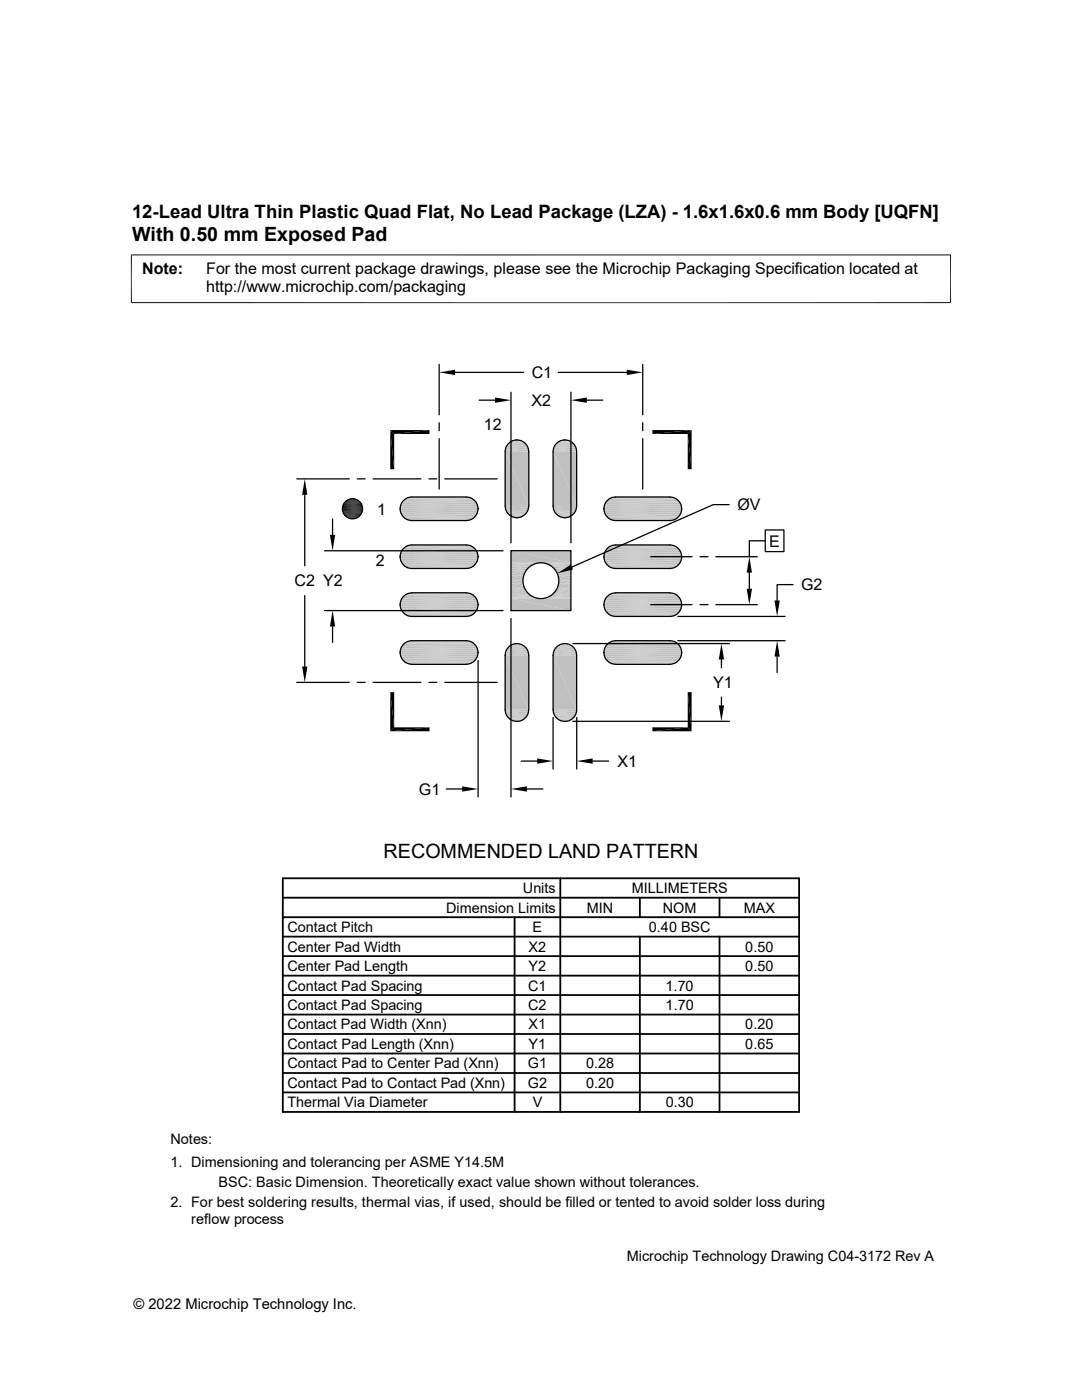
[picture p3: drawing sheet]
<svg xmlns="http://www.w3.org/2000/svg" width="216mm" height="279mm" viewBox="0 0 216 279" stroke-linecap="round" stroke-linejoin="round" font-family="sans-serif">
<g fill="#c0c0c0">
<path d="M102.7 87.8h.9z"/>
<path d="M112.3 87.8h.8z"/>
<path d="M111.9 87.9l.4-.1 1.2 .1z"/>
<path d="M112.3 87.8l1.2 .1z"/>
<path d="M102.3 87.9l.4-.1 1.2 .1z"/>
<path d="M102.7 87.8l1.2 .1z"/>
</g>
<path d="M111.5 88h2.4" fill="none" stroke="#c0c0c0" stroke-width=".2"/>
<path d="M111.9 87.9h1.6l.4 .2z" fill="#c0c0c0"/>
<path d="M102 88h2.3" fill="none" stroke="#c0c0c0" stroke-width=".2"/>
<path d="M102.3 87.9h1.6l.4 .2z" fill="#c0c0c0"/>
<path d="M80.7 99.6h13.8M101.6 88.2h3.1M111.2 88.2h3M121.3 99.6h13.9" fill="none" stroke="#c0c0c0" stroke-width=".23"/>
<path d="M101.3 88.5h3.7M110.9 88.5h3.6" fill="none" stroke="#c0c0c0" stroke-width=".28"/>
<path d="M101.1 88.8h4.1M110.7 88.8h4.1" fill="none" stroke="#c0c0c0" stroke-width=".34"/>
<path d="M100.9 89.2h4.5M110.5 89.2h4.4M80 100.5h15.2M120.6 100.5h15.3" fill="none" stroke="#c0c0c0" stroke-width=".38"/>
<path d="M100.8 89.9h4.7M100.8 89.5h4.7M110.4 89.9h4.7M110.4 89.5h4.6" fill="none" stroke="#c0c0c0" stroke-width=".4"/>
<path d="M81 99.4h13.2M81.4 99.3h12.4M81.8 99.2h11.6M121.7 99.4h13.2M122 99.3h12.5M122.4 99.2h11.7" fill="none" stroke="#c0c0c0" stroke-width=".2"/>
<path d="M80.4 99.9h14.4M121 99.9h14.5" fill="none" stroke="#c0c0c0" stroke-width=".3"/>
<path d="M80.2 100.2h14.9M120.8 100.2h14.9" fill="none" stroke="#c0c0c0" stroke-width=".32"/>
<g fill="#c0c0c0">
<path d="M110.4 90.1l4.7 10.9h-4.7z"/>
<path d="M110.4 90.1h4.7v10.9z"/>
<path d="M100.8 90.1l4.7 10.9h-4.7z"/>
<path d="M100.8 90.1h4.7v10.9z"/>
</g>
<path d="M79.8 101.3h15.6M79.8 101.7h15.6M79.9 102.1h15.5M79.9 100.9h15.5M100.8 101.6h4.7M110.4 101.6h4.6M120.5 101.7h15.5M120.5 101.3h15.5M120.5 100.9h15.5M120.5 102.1h15.5" fill="none" stroke="#c0c0c0" stroke-width=".4"/>
<path d="M100.8 101.2h4.7M110.4 101.2h4.7" fill="none" stroke="#c0c0c0" stroke-width=".42"/>
<path d="M100.9 102h4.5M110.5 102h4.4" fill="none" stroke="#c0c0c0" stroke-width=".36"/>
<path d="M80.2 102.9h14.9M101.1 102.3h4.1M110.7 102.3h4.1M120.8 102.9h14.9" fill="none" stroke="#c0c0c0" stroke-width=".34"/>
<path d="M80 102.5h15.3M120.6 102.5h15.3" fill="none" stroke="#c0c0c0" stroke-width=".38"/>
<path d="M101.3 102.6h3.7M110.9 102.6h3.6" fill="none" stroke="#c0c0c0" stroke-width=".3"/>
<path d="M101.6 102.9h3.1M111.2 102.9h3" fill="none" stroke="#c0c0c0" stroke-width=".23"/>
<path d="M111.5 103l2 .2h-1.6z" fill="#c0c0c0"/>
<path d="M111.5 103.1h2.4" fill="none" stroke="#c0c0c0" stroke-width=".2"/>
<path d="M102 103l1.9 .2h-1.6z" fill="#c0c0c0"/>
<path d="M102 103.1h2.3" fill="none" stroke="#c0c0c0" stroke-width=".2"/>
<g fill="#c0c0c0">
<path d="M102.7 103.3h.9z"/>
<path d="M112.3 103.3h.8z"/>
<path d="M111.9 103.2l1.2 .1z"/>
<path d="M111.9 103.2h1.6l-.4 .1z"/>
<path d="M102.3 103.2l1.3 .1z"/>
<path d="M102.3 103.2h1.6l-.3 .1z"/>
</g>
<path d="M80.4 109.4h14.4M80.4 103.2h14.4M121 103.2h14.5M121 109.4h14.5" fill="none" stroke="#c0c0c0" stroke-width=".28"/>
<path d="M80.7 103.5h13.8M121.3 103.5h13.9" fill="none" stroke="#c0c0c0" stroke-width=".23"/>
<path d="M81 103.7h13.2M81 109h13.2M81.4 108.8h12.4M81.4 103.8h12.4M81.8 108.8h11.6M81.8 103.9h11.6M121.7 109h13.2M121.7 103.7h13.2M122 103.8h12.5M122 108.8h12.5M122.4 108.8h11.7M122.4 103.9h11.7" fill="none" stroke="#c0c0c0" stroke-width=".2"/>
<path d="M80.7 109.2h13.8M121.3 109.2h13.9" fill="none" stroke="#c0c0c0" stroke-width=".25"/>
<path d="M80.2 109.7h14.9M120.8 109.7h14.9" fill="none" stroke="#c0c0c0" stroke-width=".34"/>
<path d="M80 110.1h15.2M80 112.1h15.3M120.6 112.1h15.3M120.6 110.1h15.3" fill="none" stroke="#c0c0c0" stroke-width=".38"/>
<path d="M79.8 110.9h15.6M79.8 111.3h15.6M79.9 111.7h15.5M79.9 110.5h15.5M120.5 111.3h15.5M120.5 110.9h15.5M120.5 110.5h15.5M120.5 111.7h15.5" fill="none" stroke="#c0c0c0" stroke-width=".4"/>
<g fill="#c0c0c0">
<path d="M102 109.9l11.9 2.4h-11.9z"/>
<path d="M102 109.9h11.9v2.4z"/>
</g>
<path d="M81 113.2h13.2M81.4 113.4h12.4M81.8 113.4h11.6M102 112.4h5.7M102 112.5h5.1M108.2 112.4h5.7M108.7 112.5h5.2M121.7 113.2h13.2M122 113.4h12.5M122.4 113.4h11.7" fill="none" stroke="#c0c0c0" stroke-width=".2"/>
<path d="M80.2 112.4h14.9M120.8 112.4h14.9" fill="none" stroke="#c0c0c0" stroke-width=".32"/>
<path d="M80.7 113h13.8M102 112.7h4.6M109.2 112.7h4.7M121.3 113h13.9" fill="none" stroke="#c0c0c0" stroke-width=".23"/>
<path d="M80.4 112.8h14.4M102 112.9h4.2M109.7 112.9h4.2M121 112.8h14.5" fill="none" stroke="#c0c0c0" stroke-width=".3"/>
<path d="M102 113.3h3.7M110.2 113.3h3.7" fill="none" stroke="#c0c0c0" stroke-width=".38"/>
<path d="M102 113.7h3.3M110.6 113.7h3.3" fill="none" stroke="#c0c0c0" stroke-width=".4"/>
<g fill="#c0c0c0">
<path d="M110.9 113.9l3 .4h-2.7z"/>
<path d="M110.9 113.9h3v.4z"/>
<path d="M102 113.9l2.7 .4h-2.7z"/>
<path d="M102 113.9h3l-.3 .4z"/>
<path d="M111.2 114.3l2.7 .5h-2.5z"/>
<path d="M111.2 114.3h2.7v.5z"/>
<path d="M102 114.3l2.5 .5h-2.5z"/>
<path d="M102 114.3h2.7l-.2 .5z"/>
<path d="M111.4 114.8l2.5 .6h-2.4z"/>
<path d="M111.4 114.8h2.5v.6z"/>
<path d="M102 114.8l2.4 .6h-2.4z"/>
<path d="M102 114.8h2.5l-.1 .6z"/>
<path d="M111.5 115.4l2.4 .5h-2.4z"/>
<path d="M111.5 115.4h2.4v.5z"/>
<path d="M102 115.4l2.4 .5h-2.4z"/>
<path d="M102 115.4h2.4v.5z"/>
<path d="M111.5 115.9l2.4 .5h-2.4z"/>
<path d="M111.5 115.9h2.4v.5z"/>
<path d="M102 115.9l2.4 .5h-2.4z"/>
<path d="M102 115.9h2.4v.5z"/>
<path d="M111.5 116.4l2.4 .5h-2.5z"/>
<path d="M111.5 116.4h2.4v.5z"/>
<path d="M102 116.4l2.5 .5h-2.5z"/>
<path d="M102 116.4h2.4l.1 .5z"/>
<path d="M111.4 116.9l2.5 .5h-2.7z"/>
<path d="M111.4 116.9h2.5v.5z"/>
<path d="M102 116.9l2.7 .5h-2.7z"/>
<path d="M102 116.9h2.5l.2 .5z"/>
<path d="M111.2 117.4l2.7 .5h-3z"/>
<path d="M111.2 117.4h2.7v.5z"/>
<path d="M102 117.4l3 .5h-3z"/>
<path d="M102 117.4h2.7l.3 .5z"/>
</g>
<path d="M102 118.1h3.3M110.6 118.1h3.3M79.8 120.5h15.6M120.5 120.5h15.5" fill="none" stroke="#c0c0c0" stroke-width=".42"/>
<path d="M81 118.5h13.2M81.4 118.4h12.4M81.8 118.3h11.6M102 119.3h5.1M102 119.4h5.7M108.2 119.4h5.7M108.7 119.3h5.2M121.7 118.5h13.2M122 118.4h12.5M122.4 118.3h11.7" fill="none" stroke="#c0c0c0" stroke-width=".2"/>
<path d="M102 118.5h3.7M110.2 118.5h3.7M80 121.7h15.3M120.6 121.7h15.3" fill="none" stroke="#c0c0c0" stroke-width=".36"/>
<path d="M80.7 118.7h13.8M102 119.1h4.6M109.2 119.1h4.7M121.3 118.7h13.9" fill="none" stroke="#c0c0c0" stroke-width=".23"/>
<path d="M80.4 119h14.4M102 118.8h4.2M109.7 118.8h4.2M121 119h14.5" fill="none" stroke="#c0c0c0" stroke-width=".3"/>
<path d="M80.2 119.3h14.9M120.8 119.3h14.9" fill="none" stroke="#c0c0c0" stroke-width=".34"/>
<path d="M80 119.7h15.2M120.6 119.7h15.3M79.9 120.1h15.5M120.5 120.1h15.5" fill="none" stroke="#c0c0c0" stroke-width=".38"/>
<path d="M79.8 120.9h15.6M79.9 121.3h15.5M120.5 120.9h15.5M120.5 121.3h15.5" fill="none" stroke="#c0c0c0" stroke-width=".4"/>
<g fill="#c0c0c0">
<path d="M102 119.5l11.9 2.4h-11.9z"/>
<path d="M102 119.5h11.9v2.4z"/>
</g>
<path d="M80.2 122h14.9M120.8 122h14.9" fill="none" stroke="#c0c0c0" stroke-width=".34"/>
<path d="M80.4 122.3h14.4M121 122.3h14.5" fill="none" stroke="#c0c0c0" stroke-width=".3"/>
<path d="M80.7 128.3h13.8M80.7 122.6h13.8M121.3 128.3h13.9M121.3 122.6h13.9" fill="none" stroke="#c0c0c0" stroke-width=".23"/>
<path d="M81 122.8h13.2M81 128.1h13.2M81.4 128h12.4M81.4 122.9h12.4M81.8 127.9h11.6M81.8 123h11.6M121.7 128.1h13.2M121.7 122.8h13.2M122 122.9h12.5M122 128h12.5M122.4 127.9h11.7M122.4 123h11.7" fill="none" stroke="#c0c0c0" stroke-width=".2"/>
<g fill="#c0c0c0">
<path d="M102.7 128.5h.9z"/>
<path d="M112.3 128.5h.8z"/>
<path d="M111.9 128.6l.4-.1 1.2 .1z"/>
<path d="M112.3 128.5l1.2 .1z"/>
<path d="M102.3 128.6l.4-.1 1.2 .1z"/>
<path d="M102.7 128.5l1.2 .1z"/>
</g>
<path d="M80.4 128.6h14.4M121 128.6h14.5" fill="none" stroke="#c0c0c0" stroke-width=".3"/>
<path d="M111.5 128.7h2.4" fill="none" stroke="#c0c0c0" stroke-width=".2"/>
<path d="M111.9 128.6h1.6l.4 .2z" fill="#c0c0c0"/>
<path d="M102 128.7h2.3" fill="none" stroke="#c0c0c0" stroke-width=".2"/>
<path d="M102.3 128.6h1.6l.4 .2z" fill="#c0c0c0"/>
<path d="M80.7 132.2h13.8M101.6 128.9h3.1M111.2 128.9h3M121.3 132.2h13.9" fill="none" stroke="#c0c0c0" stroke-width=".23"/>
<path d="M80.2 131.6h14.9M80.2 128.9h14.9M120.8 128.9h14.9M120.8 131.6h14.9" fill="none" stroke="#c0c0c0" stroke-width=".34"/>
<path d="M80.4 131.9h14.4M101.3 129.1h3.7M110.9 129.1h3.6M121 131.9h14.5" fill="none" stroke="#c0c0c0" stroke-width=".3"/>
<path d="M80 129.2h15.2M80 131.2h15.3M120.6 131.2h15.3M120.6 129.2h15.3" fill="none" stroke="#c0c0c0" stroke-width=".36"/>
<path d="M101.1 129.4h4.1M110.7 129.4h4.1" fill="none" stroke="#c0c0c0" stroke-width=".32"/>
<path d="M79.8 130h15.6M79.9 130.8h15.5M79.9 129.6h15.5M100.8 130.6h4.7M100.8 130.2h4.7M110.4 130.6h4.7M110.4 130.2h4.6M120.5 130h15.5M120.5 129.6h15.5M120.5 130.8h15.5" fill="none" stroke="#c0c0c0" stroke-width=".4"/>
<path d="M100.9 129.8h4.5M110.5 129.8h4.4" fill="none" stroke="#c0c0c0" stroke-width=".38"/>
<path d="M79.8 130.4h15.6M120.5 130.4h15.5" fill="none" stroke="#c0c0c0" stroke-width=".42"/>
<path d="M81 132.4h13.2M81.4 132.5h12.4M81.8 132.6h11.6M121.7 132.4h13.2M122 132.5h12.5M122.4 132.6h11.7" fill="none" stroke="#c0c0c0" stroke-width=".2"/>
<g fill="#c0c0c0">
<path d="M110.4 130.8l4.7 10.8h-4.7z"/>
<path d="M110.4 130.8h4.7v10.8z"/>
<path d="M100.8 130.8l4.7 10.8h-4.7z"/>
<path d="M100.8 130.8h4.7v10.8z"/>
</g>
<path d="M100.8 141.8h4.7M100.8 142.2h4.7M110.4 141.8h4.7M110.4 142.2h4.6" fill="none" stroke="#c0c0c0" stroke-width=".4"/>
<path d="M100.9 142.6h4.5M110.5 142.6h4.4" fill="none" stroke="#c0c0c0" stroke-width=".36"/>
<path d="M101.1 143h4.1M110.7 143h4.1" fill="none" stroke="#c0c0c0" stroke-width=".34"/>
<path d="M101.3 143.3h3.7M110.9 143.3h3.6" fill="none" stroke="#c0c0c0" stroke-width=".3"/>
<path d="M101.6 143.5h3.1M111.2 143.5h3" fill="none" stroke="#c0c0c0" stroke-width=".23"/>
<path d="M111.5 143.7l2 .1h-1.6z" fill="#c0c0c0"/>
<path d="M111.5 143.7h2.4" fill="none" stroke="#c0c0c0" stroke-width=".2"/>
<path d="M102 143.7l1.9 .1h-1.6z" fill="#c0c0c0"/>
<path d="M102 143.7h2.3" fill="none" stroke="#c0c0c0" stroke-width=".2"/>
<g fill="#c0c0c0">
<path d="M102.7 143.9h.9z"/>
<path d="M112.3 143.9h.8z"/>
<path d="M111.9 143.8l1.2 .1z"/>
<path d="M111.9 143.8h1.6l-.4 .1z"/>
<path d="M102.3 143.8l1.3 .1z"/>
<path d="M102.3 143.8h1.6l-.3 .1z"/>
</g>
<g fill="none" stroke="#000" stroke-width=".25">
<path d="M87.6 72.7v10.1M90.8 74.3h13.7M95.6 79.9h3.2M102 78.3v30M111.4 74.3h13.7M113.9 78.3v30M117.1 79.9h3.2M128.2 72.7v10.1M59.2 95.6h10.5M60.8 98.7v14.2M71.3 95.6h1.6M74.5 95.6h9.5"/>
<path d="M85.6 95.6h1.6M87.6 84.4v1.6M87.6 87.5v10.1M88.8 95.6h10.4M103.1 87.8a2.34 2.34 0 0 0-2.3 2.3v10.9a2.34 2.34 0 0 0 2.3 2.3M103.1 87.8h.1M103.1 87.8a2.34 2.34 0 0 1 2.4 2.3v10.9a2.38 2.38 0 0 1-2.4 2.3M112.7 87.8a2.34 2.34 0 0 0-2.3 2.3v10.9a2.34 2.34 0 0 0 2.3 2.3M112.7 87.8h.1M112.7 87.8a2.34 2.34 0 0 1 2.4 2.3v10.9a2.34 2.34 0 0 1-2.4 2.3M128.2 84.4v1.6M128.2 87.5v10.1"/>
<path d="M60.8 118.9v14.1M64.8 109.9h35.6M66.4 103.6v3.1M79.8 111.1a2.34 2.34 0 0 1 2.4-2.3h10.8a2.34 2.34 0 0 1 2.4 2.3M79.8 101.5a2.34 2.34 0 0 1 2.4-2.3h10.8a2.34 2.34 0 0 1 2.4 2.3M79.8 111.1a2.34 2.34 0 0 0 2.4 2.4h10.8a2.34 2.34 0 0 0 2.4-2.4M79.8 101.5a2.34 2.34 0 0 0 2.4 2.4h10.8a2.34 2.34 0 0 0 2.4-2.4M79.8 111.1h.1M79.8 101.5h.1M82.2 118.3a2.34 2.34 0 0 0-2.4 2.4M82.2 118.3h10.8M93 118.3a2.34 2.34 0 0 1 2.4 2.4"/>
<path d="M95.4 111.1h.1M95.4 101.5h.1M102 109.9h11.9v12h-11.9zM103.1 103.3h.1M112.7 103.3h.1M120.5 111.1h.1M120.5 101.5h.1M120.5 101.5a2.34 2.34 0 0 0 2.4 2.4h10.8a2.34 2.34 0 0 0 2.3-2.4M120.5 101.5a2.34 2.34 0 0 1 2.4-2.3h10.8a2.34 2.34 0 0 1 2.3 2.3M121 109.7l.7-.6 .9-.3h11.1a2.35 2.35 0 0 1 2.3 2.3 2.35 2.35 0 0 1-2.3 2.4h-10.8a2.35 2.35 0 0 1-2.2-1.4 2.35 2.35 0 0 1 .3-2.4zM122.9 118.3a2.34 2.34 0 0 0-2.4 2.4M122.9 118.3h10.8"/>
<path d="M129.8 111.1h8.3M133.7 118.3a2.35 2.35 0 0 1 2.3 2.4 2.35 2.35 0 0 1-2.3 2.3h-10.8a2.34 2.34 0 0 1-2.4-2.3M136 101.5h.1M139.7 111.1h1.6M142.9 111.1h8.2M145.5 100.7h-3.2l-28.2 12.5M149.5 114.3v3.2M152.7 105.8h3.7v4.3h-3.7zM152.7 107.9h-3.2v3.2M158.2 116.7h-3.1v3.1M59.2 136.2h10.5M64.8 121.9h35.6"/>
<path d="M66.4 125v3.2M71.3 136.2h1.6M74.5 136.2h9.5M79.8 130.2a2.34 2.34 0 0 1 2.4-2.3h10.8a2.34 2.34 0 0 1 2.4 2.3M79.8 130.2a2.34 2.34 0 0 0 2.4 2.4M79.8 120.7a2.34 2.34 0 0 0 2.4 2.3h10.8a2.34 2.34 0 0 0 2.4-2.3M79.8 130.2h.1M79.8 120.7h.1M82.2 132.6h10.8M85.6 136.2h1.6M88.8 136.2h10.4M95.4 130.2h.1"/>
<path d="M95.4 120.7h.1M95.4 130.2a2.34 2.34 0 0 1-2.4 2.4M95.4 131.8v27.2M102 121.9h.1M102 123.4v35.6M103.1 128.4a2.34 2.34 0 0 0-2.3 2.4v10.8a2.34 2.34 0 0 0 2.3 2.4M103.1 128.4h.1M103.1 128.4a2.37 2.37 0 0 1 2.4 2.4v10.8a2.34 2.34 0 0 1-2.4 2.4M112.7 128.4a2.34 2.34 0 0 0-2.3 2.4v10.8a2.34 2.34 0 0 0 2.3 2.4M112.7 128.4h.1M112.7 128.4a2.34 2.34 0 0 1 2.4 2.4v10.8a2.34 2.34 0 0 1-2.4 2.4M114.3 128.4h31.2"/>
<path d="M120.5 130.2h.1M120.5 120.7h.1M120.5 130.2a2.34 2.34 0 0 0 2.4 2.4M120.5 130.2a2.34 2.34 0 0 1 2.4-2.3h10.8a2.34 2.34 0 0 1 2.3 2.3M122.9 132.6h10.8M129.8 120.7h8.3M135.3 127.9h21.4M135.3 123h21.4M136 130.2a2.34 2.34 0 0 1-2.3 2.4M136 130.2h.1M139.7 120.7h1.6M142.9 120.7h8.2"/>
<path d="M144 131.6v1.7M144 139.1v1.7M155.1 131v3.2M89 157.5h3.2M103.1 144h.1M104 151.9h3.2M105.1 157.5h3.2M110.4 143.2v10.3M112.7 144h.1M114.3 144h31.2M115.1 143.2v10.3M118.3 151.9h3.1"/>
<circle cx="70.3" cy="101.5" r="2.01"/>
<circle cx="107.9" cy="115.9" r="3.6"/>
</g>
<g fill="none" stroke="#000" stroke-width=".36">
<path d="M56.4 179.2h103M56.4 175.3h103v46.6h-103zM111.8 175.3v46.6M127.7 179.2v3.8M143.6 179.2v3.8M56.4 183h103M56.4 190.8h103M56.4 186.9h103M56.4 194.7h103M56.4 198.6h103M102.7 183v38.9M127.7 186.9v35"/>
<path d="M143.6 186.9v35M56.4 202.5h103M56.4 206.4h103M56.4 218h103M56.4 210.2h103M56.4 214.1h103"/>
</g>
<g fill="#000">
<path d="M87.6 74.3l3.2-.5v1zM98.8 79.3l3.2 .6-3.2 .5zM113.9 79.9l3.2-.6v1.1zM125.1 73.8l3.1 .5-3.1 .5zM60.8 95.6l.5 3.1h-1zM69.5 99.7l1.8 .1zM69.5 99.7h1.7zM69.7 99.6l1.5 .1zM69.7 99.6h1.3zM69.9 99.6h1.1zM69.9 99.6h.9zM70 99.5l.8 .1z"/>
<path d="M70 99.5h.5zM77.9 85.8l.8 7.8h-.8zM77.9 85.8l.8 .8v7zM78.7 86.6l7-.8v.8zM77.9 85.8h7.8l-7 .8zM130.2 85.8h7.8l-7.8 .8zM130.2 86.6l7.8-.8-.8 .8zM137.2 86.6l.8 7h-.8zM137.2 86.6l.8-.8v7.8zM65.8 106.7h1.1l-.5 3.2zM69.3 103.3l1.9 .1zM69.5 103.4l1.5 .1z"/>
<path d="M69.5 103.4h1.7zM69.7 103.5h1.1zM69.7 103.5h1.3zM69.9 103.5h.6zM69.9 103.5h.9zM70 103.5h.5zM111.2 114.4l2.7-1.7 .4 .9zM149 117.5h1.1l-.6 3.2zM149.5 111.1l.6 3.2h-1.1zM154.5 119.8h1.1l-.5 3.2zM60.3 133h1l-.5 3.2zM66.4 121.9l.5 3.1h-1.1z"/>
<path d="M144 128.4l.5 3.2h-1.1zM155.1 127.9l.5 3.1h-1.1zM77.9 138.1l.8 7.1-.8 .7zM77.9 138.1h.8v7.1zM77.9 145.9l7.8-.7v.7zM77.9 145.9l.8-.7h7zM92.2 156.9l3.2 .6-3.2 .5zM102 157.5l3.1-.6v1.1zM107.2 151.4l3.2 .5-3.2 .5zM115.1 151.9l3.2-.5v1zM130.2 145.2h7l-7 .7zM130.2 145.9l7-.7 .8 .7z"/>
<path d="M137.2 138.1l.8 7.8-.8-.7zM137.2 138.1h.8v7.8zM143.4 140.8h1.1l-.5 3.2z"/>
</g>
<g fill="none" stroke="#000" stroke-width=".2">
<path d="M26.1 50.9h163.7M26.2 50.8v9.7M189.7 50.8v9.7M26.1 60.4h163.7M69 99.9h2.6M69.2 99.8h2.3M69.3 99.7h2M68.3 101.4h4.1M68.3 101.8h4M68.3 101.3h4M68.3 101.1h4M68.3 102h4"/>
<path d="M68.4 100.9h3.9M68.4 102.2h3.9M68.5 102.4h3.7M68.5 100.7h3.7M68.5 102.6h3.6M68.5 100.5h3.6M68.6 102.7h3.5M68.6 100.4h3.5M68.7 100.2h3.2M68.7 102.9h3.2M68.9 103h2.9M68.9 100.1h2.9"/>
<path d="M69 103.1h2.6M69.2 103.3h2.3M69.3 103.4h2"/>
</g>
<path d="M68.3 101.6h4.1" fill="none" stroke="#000" stroke-width=".21"/>
<g font-size="3.9">
<text x="26.4" y="48">With 0.50 mm Exposed Pad</text>
<text x="76.5" y="171.1">RECOMMENDED LAND PATTERN</text>
</g>
<text font-size="3.7" x="26.4" y="43.5">12-Lead Ultra Thin Plastic Quad Flat, No Lead Package (LZA) - 1.6x1.6x0.6 mm Body [UQFN]</text>
<g font-size="3.2">
<text x="28.4" y="54.6">Note:</text>
<text x="41.1" y="58.3">http://www.microchip.com/packaging</text>
<text x="41.1" y="54.6">For the most current package drawings, please see the Microchip Packaging Specification located at</text>
<text x="106.1" y="75.4">C1</text>
<text x="106.1" y="81">X2</text>
<text x="96.6" y="85.8">12</text>
<text x="147.2" y="101.8">ØV</text>
<text x="75.2" y="102.7">1</text>
<text x="75" y="112.9">2</text>
<text x="153.5" y="109.1">E</text>
<text x="58.8" y="117">C2 Y2</text>
<text x="159.9" y="117.8">G2</text>
<text x="142.3" y="137.3">Y1</text>
<text x="123.2" y="153">X1</text>
<text x="83.6" y="158.6">G1</text>
</g>
<g font-size="2.9">
<text x="104.3" y="178.2">Units</text>
<text x="126" y="178.2">MILLIMETERS</text>
<text x="89" y="182.1">Dimension Limits</text>
<text x="117.1" y="182.1">MIN</text>
<text x="132.3" y="182.1">NOM</text>
<text x="148.4" y="182.1">MAX</text>
<text x="57.3" y="189.9">Center Pad Width</text>
<text x="57.3" y="186">Contact Pitch</text>
<text x="105.5" y="189.9">X2</text>
<text x="106.3" y="186">E</text>
<text x="129.5" y="186">0.40 BSC</text>
<text x="148.7" y="189.9">0.50</text>
<text x="57.3" y="193.8">Center Pad Length</text>
<text x="57.3" y="197.7">Contact Pad Spacing</text>
<text x="105.4" y="197.7">C1</text>
<text x="105.5" y="193.8">Y2</text>
<text x="132.8" y="197.7">1.70</text>
<text x="148.7" y="193.8">0.50</text>
<text x="57.3" y="201.6">Contact Pad Spacing</text>
<text x="105.4" y="201.6">C2</text>
<text x="132.8" y="201.6">1.70</text>
<text x="57.3" y="209.3">Contact Pad Length (Xnn)</text>
<text x="57.3" y="205.4">Contact Pad Width (Xnn)</text>
<text x="105.5" y="209.3">Y1</text>
<text x="105.5" y="205.4">X1</text>
<text x="148.7" y="209.3">0.65</text>
<text x="148.7" y="205.4">0.20</text>
<text x="57.3" y="213.2">Contact Pad to Center Pad (Xnn)</text>
<text x="105.3" y="213.2">G1</text>
<text x="116.9" y="213.2">0.28</text>
<text x="57.3" y="217.1">Contact Pad to Contact Pad (Xnn)</text>
<text x="57.3" y="221">Thermal Via Diameter</text>
<text x="105.3" y="217.1">G2</text>
<text x="106.3" y="221">V</text>
<text x="116.9" y="217.1">0.20</text>
<text x="132.8" y="221">0.30</text>
<text x="34" y="228.3">Notes:</text>
<text x="34" y="232.9">1. Dimensioning and tolerancing per ASME Y14.5M</text>
<text x="43.6" y="236.9">BSC: Basic Dimension. Theoretically exact value shown without tolerances.</text>
<text x="34" y="241">2. For best soldering results, thermal vias, if used, should be filled or tented to avoid solder loss during</text>
<text x="38.1" y="244.3">reflow process</text>
<text x="125.1" y="251.7">Microchip Technology Drawing C04-3172 Rev A</text>
<text x="26.6" y="261.3">© 2022 Microchip Technology Inc.</text>
</g>
</svg>
